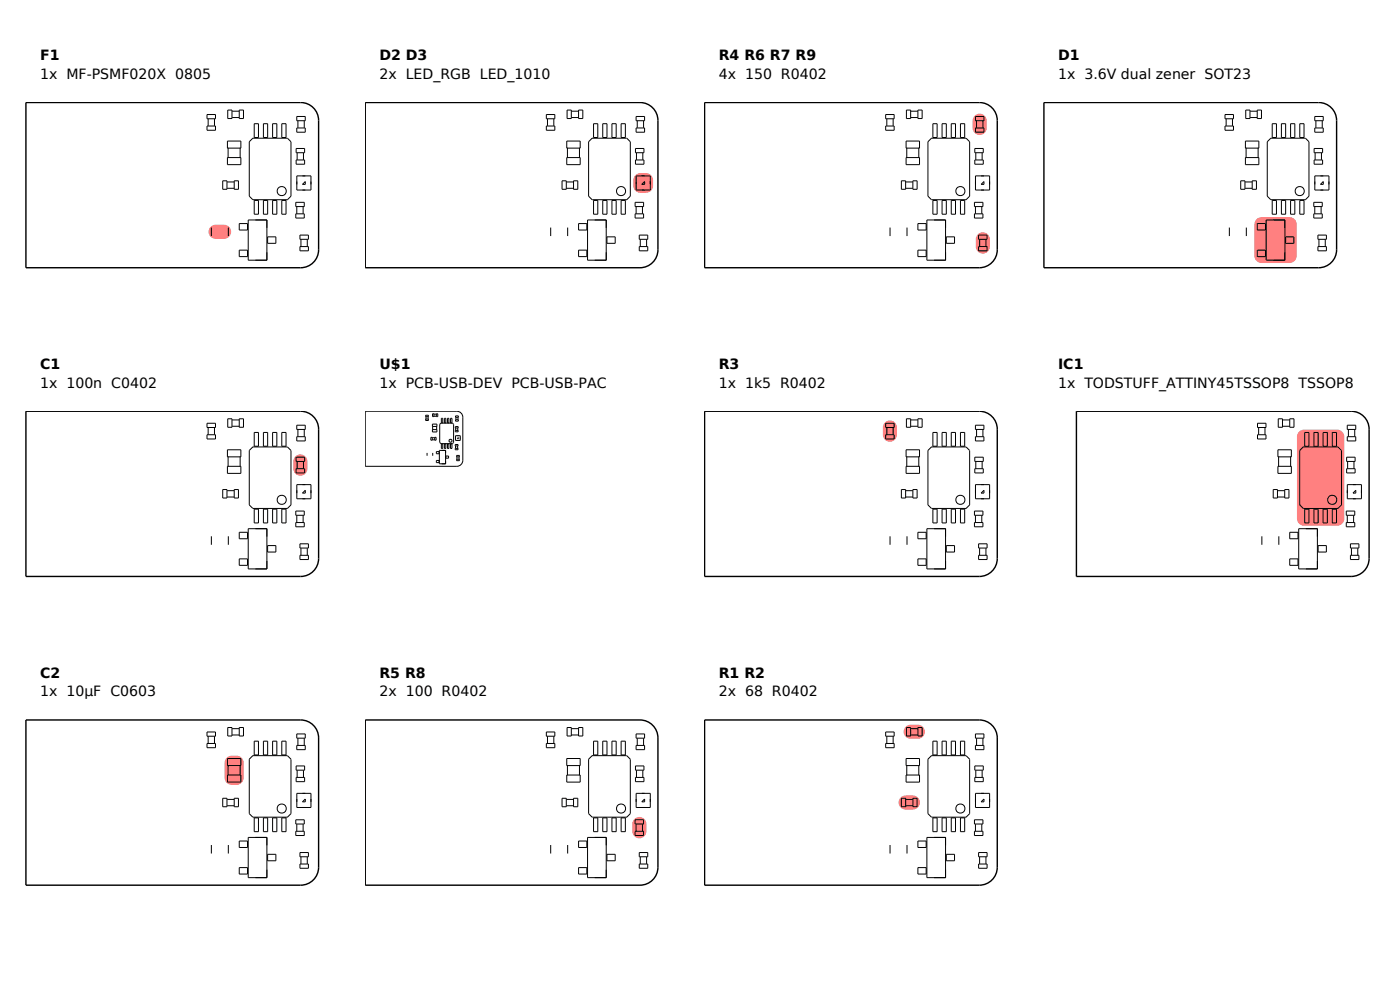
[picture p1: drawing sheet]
<svg xmlns="http://www.w3.org/2000/svg" width="297mm" height="210mm" viewBox="0 0 297 210" stroke-linecap="round" stroke-linejoin="round" font-family="sans-serif">
<path d="M44.5 48.3l.4-.3a4.3 4.3 0 0 1 3.5 0 1.5 1.5 0 0 1 .6 1.6 1.5 1.5 0 0 1-1.5 1.1h-1.8a1.5 1.5 0 0 1-1.3-.8 1.5 1.5 0 0 1 .1-1.6z" fill="#ff8080"/>
<g fill="none" stroke="#000" stroke-width=".21">
<path d="M43.9 24.3h1.8v.9h-1.8zM43.9 26.7h1.8v.9h-1.8zM44.2 25.2v1.5M45.5 25.2v1.5M47.3 38.4h.9v1.8h-.9zM48.2 39.9h1.5M48.2 38.6h1.5M48.3 29.9h2.8v1.5h-2.8zM48.3 33.4h2.8v1.5h-2.8zM48.3 23.3h.9v1.8h-.9zM48.4 31.3v2.2M49.3 24.9h1.4"/>
<path d="M49.3 23.6h1.4M49.7 38.4h.9v1.8h-.9zM50.8 23.3h.9v1.8h-.9zM51 31.3v2.2M53.9 26.2h.9v3h-.9zM55.9 26.2h.9v3h-.9zM57.8 26.2h.9v3h-.9zM59.8 26.2h.9v3h-.9zM61 29.3h-7.4l-.7 .8v11.5l.7 .8M61 29.3l.7 .8v11.5l-.7 .8h-7.3M62.8 31.5h1.8v.9h-1.8zM62.8 33.9h1.8v.9h-1.8z"/>
<path d="M63 24.7h1.8v.9h-1.8zM63 27.1h1.8v.9h-1.8zM63 37.3h3v3h-3zM63 32.4v1.5M63.2 25.6v1.5M64.4 32.4v1.5M64.6 25.6v1.5M64.8 38.5v.6h-.6zM44.8 48.3v1.8M48.4 48.3v1.8M50.8 47.4h1.7v1.4h-1.7zM50.8 53.1h1.7v1.3h-1.7z"/>
<path d="M52.7 46.7h3.9v8.5h-3.9zM53.9 42.5h.9v2.9h-.9zM55.9 42.5h.9v2.9h-.9zM56.8 50.2h1.7v1.4h-1.7zM57.8 42.5h.9v2.9h-.9zM59.8 42.5h.9v2.9h-.9zM62.8 42.9h1.8v.9h-1.8zM62.8 45.4h1.8v.9h-1.8zM63 43.9v1.4M63.6 49.9h1.8v.9h-1.8zM63.6 52.3h1.8v.9h-1.8zM63.8 50.8v1.5"/>
<path d="M64.3 43.9v1.4M65.2 50.8v1.5"/>
<circle cx="59.8" cy="40.5" r=".97"/>
</g>
<path d="M5.5 21.7h58.3a3.8 3.8 0 0 1 3.8 3.9v27.4a3.8 3.8 0 0 1-3.8 3.8h-58.3z" fill="none" stroke="#000" stroke-width=".3"/>
<path d="M62.5 97a1.5 1.5 0 0 1 1.7-.5 1.5 1.5 0 0 1 1 1.4v1.5a1.5 1.5 0 0 1-1.5 1.5 1.5 1.5 0 0 1-1.5-1.5v-1.5z" fill="#ff8080"/>
<g fill="none" stroke="#000" stroke-width=".21">
<path d="M43.9 89.8h1.8v.9h-1.8zM43.9 92.2h1.8v.9h-1.8zM44.2 90.7v1.5M45.5 90.7v1.5M48.3 95.4h2.8v1.5h-2.8zM48.3 98.9h2.8v1.5h-2.8zM48.3 88.8h.9v1.8h-.9zM48.4 96.8v2.2M49.3 90.4h1.4M49.3 89.1h1.4M50.8 88.8h.9v1.8h-.9zM51 96.8v2.2"/>
<path d="M53.9 91.7h.9v3h-.9zM55.9 91.7h.9v3h-.9zM57.8 91.7h.9v3h-.9zM59.8 91.7h.9v3h-.9zM61 94.8h-7.4l-.7 .8v11.5l.7 .8M61 94.8l.7 .8v11.5l-.7 .8h-7.3M62.8 97h1.8v.9h-1.8zM62.8 99.4h1.8v.9h-1.8zM63 90.2h1.8v.9h-1.8zM63 92.6h1.8v.9h-1.8zM63 97.9v1.5M63.2 91.1v1.5"/>
<path d="M64.4 97.9v1.5M64.6 91.1v1.5M44.8 113.8v1.8M47.3 103.9h.9v1.8h-.9zM48.2 105.4h1.5M48.2 104.1h1.5M48.4 113.8v1.8M49.7 103.9h.9v1.8h-.9zM50.8 112.9h1.7v1.4h-1.7zM50.8 118.6h1.7v1.3h-1.7zM52.7 112.2h3.9v8.5h-3.9zM53.9 108h.9v2.9h-.9z"/>
<path d="M55.9 108h.9v2.9h-.9zM56.8 115.7h1.7v1.4h-1.7zM57.8 108h.9v2.9h-.9zM59.8 108h.9v2.9h-.9zM62.8 108.4h1.8v.9h-1.8zM62.8 110.9h1.8v.9h-1.8zM63 109.4v1.4M63 102.8h3v3h-3zM63.6 115.4h1.8v.9h-1.8zM63.6 117.8h1.8v.9h-1.8zM63.8 116.3v1.5M64.3 109.4v1.4"/>
<path d="M64.8 104v.6h-.6zM65.2 116.3v1.5"/>
<circle cx="59.8" cy="106" r=".97"/>
</g>
<path d="M5.5 87.2h58.3a3.8 3.8 0 0 1 3.8 3.9v27.4a3.8 3.8 0 0 1-3.8 3.8h-58.3z" fill="none" stroke="#000" stroke-width=".3"/>
<path d="M48.3 160.6a2.73 2.73 0 0 1 3.1 .3l.3 .9v3.2a1.5 1.5 0 0 1-1.5 1.5 2 2 0 0 1-2.5-1v-3.7v-.5z" fill="#ff8080"/>
<g fill="none" stroke="#000" stroke-width=".21">
<path d="M43.9 155.3h1.8v.9h-1.8zM43.9 157.7h1.8v.9h-1.8zM44.2 156.2v1.5M45.5 156.2v1.5M48.3 154.3h.9v1.8h-.9zM49.3 155.9h1.4M49.3 154.6h1.4M50.8 154.3h.9v1.8h-.9zM53.9 157.2h.9v3h-.9zM55.9 157.2h.9v3h-.9zM57.8 157.2h.9v3h-.9zM59.8 157.2h.9v3h-.9z"/>
<path d="M63 155.7h1.8v.9h-1.8zM63 158.1h1.8v.9h-1.8zM63.2 156.6v1.5M64.6 156.6v1.5M44.8 179.3v1.8M47.3 169.4h.9v1.8h-.9zM48.2 170.9h1.5M48.2 169.6h1.5M48.3 160.9h2.8v1.5h-2.8zM48.3 164.4h2.8v1.5h-2.8zM48.4 162.3v2.2M48.4 179.3v1.8"/>
<path d="M49.7 169.4h.9v1.8h-.9zM50.8 178.4h1.7v1.4h-1.7zM51 162.3v2.2M52.7 177.7h3.9v8.5h-3.9zM53.9 173.5h.9v2.9h-.9zM55.9 173.5h.9v2.9h-.9zM57.8 173.5h.9v2.9h-.9zM59.8 173.5h.9v2.9h-.9zM61 160.3h-7.4l-.7 .8v11.5l.7 .8M61 160.3l.7 .8M61.7 161.1v11.5l-.7 .8h-7.3M62.8 176.4h1.8v.9h-1.8z"/>
<path d="M62.8 173.9h1.8v.9h-1.8zM62.8 162.5h1.8v.9h-1.8zM62.8 164.9h1.8v.9h-1.8zM63 174.9v1.4M63 168.3h3v3h-3zM63 163.4v1.5M64.3 174.9v1.4M64.4 163.4v1.5M64.8 169.5v.6h-.6zM50.8 184.1h1.7v1.3h-1.7zM56.8 181.2h1.7v1.4h-1.7zM63.6 180.9h1.8v.9h-1.8z"/>
<path d="M63.6 183.3h1.8v.9h-1.8zM63.8 181.8v1.5M65.2 181.8v1.5"/>
<circle cx="59.8" cy="171.5" r=".97"/>
</g>
<path d="M5.5 152.7h58.3a3.8 3.8 0 0 1 3.8 3.9v27.4a3.8 3.8 0 0 1-3.8 3.8h-58.3z" fill="none" stroke="#000" stroke-width=".3"/>
<path d="M134.7 37.3a2.75 2.75 0 0 1 3.6 0 2.9 2.9 0 0 1-.3 3.3 2.9 2.9 0 0 1-3.3-.3 3.4 3.4 0 0 1 0-3z" fill="#ff8080"/>
<g fill="none" stroke="#000" stroke-width=".21">
<path d="M115.9 24.3h1.8v.9h-1.8zM115.9 26.7h1.8v.9h-1.8zM116.2 25.2v1.5M117.5 25.2v1.5M119.2 38.4h.9v1.8h-.9zM120.2 39.9h1.5M120.2 38.6h1.5M120.2 29.9h2.9v1.5h-2.9zM120.2 33.4h2.9v1.5h-2.9zM120.3 23.3h.9v1.8h-.9zM120.4 31.3v2.2M121.3 24.9h1.4"/>
<path d="M121.3 23.6h1.4M121.7 38.4h.9v1.8h-.9zM122.8 23.3h.9v1.8h-.9zM122.9 31.3v2.2M125.6 29.3h7.4l.7 .8v11.5l-.7 .8M125.6 29.3l-.7 .8v11.5l.7 .8h7.4M125.9 26.2h.9v3h-.9zM127.9 26.2h.9v3h-.9zM129.8 26.2h.9v3h-.9zM131.8 26.2h.9v3h-.9zM134.8 31.5h1.8v.9h-1.8zM134.8 33.9h1.8v.9h-1.8z"/>
<path d="M135 24.7h1.8v.9h-1.8zM135 27.1h1.8v.9h-1.8zM135 37.3h3v3h-3zM135 32.4v1.5M135.2 25.6v1.5M136.4 32.4v1.5M136.5 25.6v1.5M136.8 38.5v.6h-.6zM116.8 48.3v1.8M120.4 48.3v1.8M122.8 47.4h1.7v1.4h-1.7zM122.8 53.1h1.7v1.3h-1.7z"/>
<path d="M124.7 46.7h3.9v8.5h-3.9zM125.9 42.5h.9v2.9h-.9zM127.9 42.5h.9v2.9h-.9zM128.8 50.2h1.7v1.4h-1.7zM129.8 42.5h.9v2.9h-.9zM131.8 42.5h.9v2.9h-.9zM134.8 42.9h1.8v.9h-1.8zM134.8 45.4h1.8v.9h-1.8zM135 43.9v1.4M135.6 49.9h1.8v.9h-1.8zM135.6 52.3h1.8v.9h-1.8zM135.8 50.8v1.5"/>
<path d="M136.3 43.9v1.4M137.2 50.8v1.5"/>
<circle cx="131.8" cy="40.5" r=".97"/>
</g>
<path d="M77.5 21.7h58.3a3.8 3.8 0 0 1 3.8 3.9v27.4a3.8 3.8 0 0 1-3.8 3.8h-58.3z" fill="none" stroke="#000" stroke-width=".3"/>
<path d="M77.4 87.2h.5l-.4 .1-.1 .2v-.3l.5 .2h-.5l.4-.2v.3v-.2z" fill="#ff8080"/>
<g fill="none" stroke="#000" stroke-width=".21">
<path d="M77.5 87.2h19.4a1.27 1.27 0 0 1 1.3 1.3v9.2a1.27 1.27 0 0 1-1.3 1.2h-19.4zM90.3 88.1h.6v.3h-.6zM90.3 88.9h.6v.3h-.6zM90.4 88.4v.5M90.6 96.1v.6M90.8 88.4v.5M91.4 92.8h.3v.6h-.3zM91.7 93.3h.5M91.7 92.9h.5M91.7 90h1v.5h-1zM91.7 91.1h1v.5h-1zM91.8 87.8h.3v.6h-.3z"/>
<path d="M91.8 90.4v.8M91.8 96.1v.6M92.1 88.3h.5M92.1 87.9h.5M92.2 92.8h.3v.6h-.3zM92.6 87.8h.3v.6h-.3zM92.6 95.8h.6v.5h-.6zM92.6 97.7h.6v.4h-.6zM92.6 90.4v.8M93.2 95.6h1.3v2.8h-1.3zM93.5 89.8h2.5l.2 .2v3.9l-.2 .2h-2.5l-.2-.2v-3.9l.2-.2M93.6 88.7h.3v1h-.3z"/>
<path d="M93.6 94.2h.3v.9h-.3zM94.3 88.7h.3v1h-.3zM94.3 94.2h.3v.9h-.3zM94.6 96.7h.6v.5h-.6zM94.9 88.7h.3v1h-.3zM94.9 94.2h.3v.9h-.3zM95.4 93.3h.4v.4h-.4zM95.6 88.7h.3v1h-.3zM95.6 94.2h.3v.9h-.3zM96.6 94.3h.6v.3h-.6zM96.6 95.1h.6v.3h-.6zM96.6 90.5h.6v.3h-.6z"/>
<path d="M96.6 91.3h.6v.3h-.6zM96.7 88.2h.5v.3h-.5zM96.7 89h.5v.3h-.5zM96.7 94.6v.5M96.7 92.4h1v1h-1zM96.7 90.8v.5M96.7 88.5v.5M96.9 96.6h.6v.3h-.6zM96.9 97.4h.6v.3h-.6zM96.9 96.9v.5M97.1 93l.2-.2v.2zM97.1 94.6v.5"/>
<path d="M97.1 90.8v.5M97.2 88.5v.5M97.4 96.9v.5"/>
</g>
<path d="M134.8 173.6a1.5 1.5 0 0 1 1.5-.1 1.5 1.5 0 0 1 .9 1.3v1.6a1.5 1.5 0 0 1-1.5 1.5 1.5 1.5 0 0 1-1.5-1.5v-2.1z" fill="#ff8080"/>
<g fill="none" stroke="#000" stroke-width=".21">
<path d="M115.9 155.3h1.8v.9h-1.8zM115.9 157.7h1.8v.9h-1.8zM116.2 156.2v1.5M117.5 156.2v1.5M120.3 154.3h.9v1.8h-.9zM121.3 155.9h1.4M121.3 154.6h1.4M122.8 154.3h.9v1.8h-.9zM125.9 157.2h.9v3h-.9zM127.9 157.2h.9v3h-.9zM129.8 157.2h.9v3h-.9zM131.8 157.2h.9v3h-.9z"/>
<path d="M135 155.7h1.8v.9h-1.8zM135 158.1h1.8v.9h-1.8zM135.2 156.6v1.5M136.5 156.6v1.5M116.8 179.3v1.8M119.2 169.4h.9v1.8h-.9zM120.2 170.9h1.5M120.2 169.6h1.5M120.2 160.9h2.9v1.5h-2.9zM120.2 164.4h2.9v1.5h-2.9zM120.4 162.3v2.2M120.4 179.3v1.8"/>
<path d="M121.7 169.4h.9v1.8h-.9zM122.8 178.4h1.7v1.4h-1.7zM122.9 162.3v2.2M124.7 177.7h3.9v8.5h-3.9zM125.6 160.3h7.4l.7 .8M125.6 160.3l-.7 .8v11.5l.7 .8h7.4M125.9 173.5h.9v2.9h-.9zM127.9 173.5h.9v2.9h-.9zM129.8 173.5h.9v2.9h-.9zM131.8 173.5h.9v2.9h-.9zM133.7 161.1v11.5l-.7 .8M134.8 173.9h1.8v.9h-1.8z"/>
<path d="M134.8 176.4h1.8v.9h-1.8zM134.8 162.5h1.8v.9h-1.8zM134.8 164.9h1.8v.9h-1.8zM135 174.9v1.4M135 168.3h3v3h-3zM135 163.4v1.5M136.2 170.1l.6-.6v.6zM136.3 174.9v1.4M136.4 163.4v1.5M122.8 184.1h1.7v1.3h-1.7zM128.8 181.2h1.7v1.4h-1.7zM135.6 180.9h1.8v.9h-1.8z"/>
<path d="M135.6 183.3h1.8v.9h-1.8zM135.8 181.8v1.5M137.2 181.8v1.5"/>
<circle cx="131.8" cy="171.5" r=".97"/>
</g>
<path d="M77.5 152.7h58.3a3.8 3.8 0 0 1 3.8 3.9v27.4a3.8 3.8 0 0 1-3.8 3.8h-58.3z" fill="none" stroke="#000" stroke-width=".3"/>
<g fill="#ff8080">
<path d="M207.3 49.9a1.5 1.5 0 0 1 1.7-.6 1.5 1.5 0 0 1 1 1.5v1.5a1.5 1.5 0 0 1-1.5 1.5 1.5 1.5 0 0 1-1.5-1.5v-1.5z"/>
<path d="M206.6 24.7l.8-.5 .5-.1a1.5 1.5 0 0 1 1.5 1.5v1.5a1.5 1.5 0 0 1-1.5 1.5 1.5 1.5 0 0 1-1.5-1.5v-1.5z"/>
</g>
<g fill="none" stroke="#000" stroke-width=".21">
<path d="M187.9 24.3h1.8v.9h-1.8zM187.9 26.7h1.8v.9h-1.8zM188.2 25.2v1.5M189.5 25.2v1.5M191.2 38.4h.9v1.8h-.9zM192.2 39.9h1.5M192.2 38.6h1.5M192.2 29.9h2.9v1.5h-2.9zM192.2 33.4h2.9v1.5h-2.9zM192.3 23.3h.9v1.8h-.9zM192.4 31.3v2.2M193.3 24.9h1.4"/>
<path d="M193.3 23.6h1.4M193.7 38.4h.9v1.8h-.9zM194.7 23.3h1v1.8h-1zM194.9 31.3v2.2M197.6 29.3h7.4l.7 .8v11.5l-.7 .8M197.6 29.3l-.7 .8v11.5l.7 .8h7.4M197.9 26.2h.9v3h-.9zM199.9 26.2h.9v3h-.9zM201.8 26.2h.9v3h-.9zM203.8 26.2h.9v3h-.9zM206.8 31.5h1.8v.9h-1.8zM206.8 33.9h1.8v.9h-1.8z"/>
<path d="M207 24.7h1.8v.9h-1.8zM207 27.1h1.8v.9h-1.8zM207 37.3h3v3h-3zM207 32.4v1.5M207.2 25.6v1.5M208.4 32.4v1.5M208.5 25.6v1.5M208.8 38.5v.6h-.6zM188.8 48.3v1.8M192.4 48.3v1.8M194.7 47.4h1.8v1.4h-1.8zM194.7 53.1h1.8v1.3h-1.8z"/>
<path d="M196.7 46.7h3.9v8.5h-3.9zM197.9 42.5h.9v2.9h-.9zM199.9 42.5h.9v2.9h-.9zM200.8 50.2h1.7v1.4h-1.7zM201.8 42.5h.9v2.9h-.9zM203.8 42.5h.9v2.9h-.9zM206.7 42.9h1.8v.9h-1.8zM206.7 45.4h1.8v.9h-1.8zM207 43.9v1.4M207.6 49.9h1.8v.9h-1.8zM207.6 52.3h1.8v.9h-1.8zM207.8 50.8v1.5"/>
<path d="M208.3 43.9v1.4M209.2 50.8v1.5"/>
<circle cx="203.8" cy="40.5" r=".97"/>
</g>
<path d="M149.5 21.7h58.3a3.8 3.8 0 0 1 3.8 3.9v27.4a3.8 3.8 0 0 1-3.8 3.8h-58.3z" fill="none" stroke="#000" stroke-width=".3"/>
<path d="M187.6 89.8a1.5 1.5 0 0 1 1.7-.5 1.5 1.5 0 0 1 1 1.4v1.5a1.5 1.5 0 0 1-1.5 1.5 1.5 1.5 0 0 1-1.5-1.5v-1.5z" fill="#ff8080"/>
<g fill="none" stroke="#000" stroke-width=".21">
<path d="M187.9 89.8h1.8v.9h-1.8zM187.9 92.2h1.8v.9h-1.8zM188.2 90.7v1.5M189.5 90.7v1.5M192.2 95.4h2.9v1.5h-2.9zM192.2 98.9h2.9v1.5h-2.9zM192.3 88.8h.9v1.8h-.9zM192.4 96.8v2.2M193.3 90.4h1.4M193.3 89.1h1.4M194.7 88.8h1v1.8h-1zM194.9 96.8v2.2"/>
<path d="M197.6 94.8h7.4l.7 .8v11.5l-.7 .8M197.6 94.8l-.7 .8v11.5l.7 .8h7.4M197.9 91.7h.9v3h-.9zM199.9 91.7h.9v3h-.9zM201.8 91.7h.9v3h-.9zM203.8 91.7h.9v3h-.9zM206.8 97h1.8v.9h-1.8zM206.8 99.4h1.8v.9h-1.8zM207 90.2h1.8v.9h-1.8zM207 92.6h1.8v.9h-1.8zM207 97.9v1.5M207.2 91.1v1.5"/>
<path d="M208.4 97.9v1.5M208.5 91.1v1.5M188.8 113.8v1.8M191.2 103.9h.9v1.8h-.9zM192.2 105.4h1.5M192.2 104.1h1.5M192.4 113.8v1.8M193.7 103.9h.9v1.8h-.9zM194.7 112.9h1.8v1.4h-1.8zM194.7 118.6h1.8v1.3h-1.8zM196.7 112.2h3.9v8.5h-3.9zM197.9 108h.9v2.9h-.9z"/>
<path d="M199.9 108h.9v2.9h-.9zM200.8 115.7h1.7v1.4h-1.7zM201.8 108h.9v2.9h-.9zM203.8 108h.9v2.9h-.9zM206.7 108.4h1.8v.9h-1.8zM206.7 110.9h1.8v.9h-1.8zM207 109.4v1.4M207 102.8h3v3h-3zM207.6 115.4h1.8v.9h-1.8zM207.6 117.8h1.8v.9h-1.8zM207.8 116.3v1.5M208.3 109.4v1.4"/>
<path d="M208.8 104v.6h-.6zM209.2 116.3v1.5"/>
<circle cx="203.8" cy="106" r=".97"/>
</g>
<path d="M149.5 87.2h58.3a3.8 3.8 0 0 1 3.8 3.9v27.4a3.8 3.8 0 0 1-3.8 3.8h-58.3z" fill="none" stroke="#000" stroke-width=".3"/>
<g fill="#ff8080">
<path d="M191.3 169a3.3 3.3 0 0 1 3.6 .4 1.5 1.5 0 0 1 .1 1.5 1.5 1.5 0 0 1-1.3 .9h-1.6a1.5 1.5 0 0 1-1.4-1.1 1.5 1.5 0 0 1 .6-1.7z"/>
<path d="M192 154.4l.3-.4a3.3 3.3 0 0 1 3.7 .4 1.5 1.5 0 0 1 .1 1.5 1.5 1.5 0 0 1-1.4 .8h-1.5a1.5 1.5 0 0 1-1.3-.8 1.5 1.5 0 0 1 .1-1.5z"/>
</g>
<g fill="none" stroke="#000" stroke-width=".21">
<path d="M187.9 155.3h1.8v.9h-1.8zM187.9 157.7h1.8v.9h-1.8zM188.2 156.2v1.5M189.5 156.2v1.5M192.3 154.3h.9v1.8h-.9zM193.3 155.9h1.4M193.3 154.6h1.4M194.7 154.3h1v1.8h-1zM197.9 157.2h.9v3h-.9zM199.9 157.2h.9v3h-.9zM201.8 157.2h.9v3h-.9zM203.8 157.2h.9v3h-.9z"/>
<path d="M207 155.7h1.8v.9h-1.8zM207 158.1h1.8v.9h-1.8zM207.2 156.6v1.5M208.5 156.6v1.5M188.8 179.3v1.8M191.2 169.4h.9v1.8h-.9zM192.2 170.9h1.5M192.2 169.6h1.5M192.2 160.9h2.9v1.5h-2.9zM192.2 164.4h2.9v1.5h-2.9zM192.4 162.3v2.2M192.4 179.3v1.8"/>
<path d="M193.7 169.4h.9v1.8h-.9zM194.7 178.4h1.8v1.4h-1.8zM194.9 162.3v2.2M196.7 177.7h3.9v8.5h-3.9zM197.6 160.3h7.4l.7 .8M197.6 160.3l-.7 .8v11.5l.7 .8h7.4M197.9 173.5h.9v2.9h-.9zM199.9 173.5h.9v2.9h-.9zM201.8 173.5h.9v2.9h-.9zM203.8 173.5h.9v2.9h-.9zM205.7 161.1v11.5l-.7 .8M206.7 173.9h1.8v.9h-1.8z"/>
<path d="M206.7 176.4h1.8v.9h-1.8zM206.8 162.5h1.8v.9h-1.8zM206.8 164.9h1.8v.9h-1.8zM207 174.9v1.4M207 168.3h3v3h-3zM207 163.4v1.5M208.2 170.1l.6-.6v.6zM208.3 174.9v1.4M208.4 163.4v1.5M194.7 184.1h1.8v1.3h-1.8zM200.8 181.2h1.7v1.4h-1.7zM207.6 180.9h1.8v.9h-1.8z"/>
<path d="M207.6 183.3h1.8v.9h-1.8zM207.8 181.8v1.5M209.2 181.8v1.5"/>
<circle cx="203.8" cy="171.5" r=".97"/>
</g>
<path d="M149.5 152.7h58.3a3.8 3.8 0 0 1 3.8 3.9v27.4a3.8 3.8 0 0 1-3.8 3.8h-58.3z" fill="none" stroke="#000" stroke-width=".3"/>
<path d="M266.8 46.4l.8-.3h6a1.5 1.5 0 0 1 1.5 1.5v6.7a1.5 1.5 0 0 1-1.5 1.5h-6a1.5 1.5 0 0 1-1.5-1.5v-6.7l.1-.5z" fill="#ff8080"/>
<g fill="none" stroke="#000" stroke-width=".21">
<path d="M259.9 24.3h1.8v.9h-1.8zM259.9 26.7h1.8v.9h-1.8zM260.2 25.2v1.5M261.5 25.2v1.5M263.2 38.4h.9v1.8h-.9zM264.2 39.9h1.5M264.2 38.6h1.5M264.2 29.9h2.9v1.5h-2.9zM264.2 33.4h2.9v1.5h-2.9zM264.3 23.3h.9v1.8h-.9zM264.4 31.3v2.2M265.2 24.9h1.5"/>
<path d="M265.2 23.6h1.5M265.7 38.4h.9v1.8h-.9zM266.7 23.3h.9v1.8h-.9zM266.9 31.3v2.2M269.9 26.2h.9v3h-.9zM271.9 26.2h.9v3h-.9zM273.8 26.2h.9v3h-.9zM275.8 26.2h.9v3h-.9zM276.9 29.3h-7.3l-.7 .8v11.5l.7 .8M277 29.3l.7 .8v11.5l-.7 .8h-7.3M278.8 31.5h1.8v.9h-1.8zM278.8 33.9h1.8v.9h-1.8z"/>
<path d="M279 24.7h1.8v.9h-1.8zM279 27.1h1.8v.9h-1.8zM279 37.3h3v3h-3zM279 32.4v1.5M279.2 25.6v1.5M280.4 32.4v1.5M280.5 25.6v1.5M280.8 38.5v.6h-.6zM260.8 48.3v1.8M264.4 48.3v1.8M266.7 47.4h1.8v1.4h-1.8zM266.7 53.1h1.8v1.3h-1.8z"/>
<path d="M268.7 46.7h3.9v8.5h-3.9zM269.9 42.5h.9v2.9h-.9zM271.9 42.5h.9v2.9h-.9zM272.8 50.2h1.7v1.4h-1.7zM273.8 42.5h.9v2.9h-.9zM275.8 42.5h.9v2.9h-.9zM278.7 42.9h1.8v.9h-1.8zM278.7 45.4h1.8v.9h-1.8zM279 43.9v1.4M279.6 49.9h1.8v.9h-1.8zM279.6 52.3h1.8v.9h-1.8zM279.8 50.8v1.5"/>
<path d="M280.3 43.9v1.4M281.2 50.8v1.5"/>
<circle cx="275.8" cy="40.5" r=".97"/>
</g>
<path d="M221.5 21.7h58.3a3.8 3.8 0 0 1 3.8 3.9v27.4a3.8 3.8 0 0 1-3.8 3.8h-58.3z" fill="none" stroke="#000" stroke-width=".3"/>
<path d="M275.8 91.4l.9-.3h7a1.5 1.5 0 0 1 1.5 1.5v17.4a1.5 1.5 0 0 1-1.5 1.5h-7a1.5 1.5 0 0 1-1.5-1.5v-17.4v-.4z" fill="#ff8080"/>
<g fill="none" stroke="#000" stroke-width=".21">
<path d="M266.8 89.8h1.8v.9h-1.8zM266.8 92.2h1.8v.9h-1.8zM267 90.7v1.5M268.4 90.7v1.5M271.1 95.4h2.9v1.5h-2.9zM271.1 98.9h2.9v1.5h-2.9zM271.2 88.8h.9v1.8h-.9zM271.3 96.8v2.2M272.1 90.4h1.5M272.1 89.1h1.5M273.6 88.8h.9v1.8h-.9zM273.8 96.8v2.2"/>
<path d="M276.8 91.7h.9v3h-.9zM278.8 91.7h.9v3h-.9zM280.7 91.7h.9v3h-.9zM282.7 91.7h.9v3h-.9zM283.8 94.8h-7.3l-.7 .8v11.5l.7 .8M283.9 94.8l.7 .8v11.5l-.7 .8h-7.3M285.7 97h1.8v.9h-1.8zM285.7 99.4h1.8v.9h-1.8zM285.8 90.2h1.8v.9h-1.8zM285.8 92.6h1.8v.9h-1.8zM285.9 97.9v1.5M286.1 91.1v1.5"/>
<path d="M287.3 97.9v1.5M287.4 91.1v1.5M267.7 113.8v1.8M270.1 103.9h.9v1.8h-.9zM271.1 105.4h1.4M271.1 104.1h1.4M271.3 113.8v1.8M272.6 103.9h.9v1.8h-.9zM273.6 112.9h1.8v1.4h-1.8zM273.6 118.6h1.8v1.3h-1.8zM275.5 112.2h4v8.5h-4zM276.8 108h.9v2.9h-.9z"/>
<path d="M278.8 108h.9v2.9h-.9zM279.7 115.7h1.7v1.4h-1.7zM280.7 108h.9v2.9h-.9zM282.7 108h.9v2.9h-.9zM285.6 108.4h1.8v.9h-1.8zM285.6 110.9h1.8v.9h-1.8zM285.9 109.4v1.4M285.9 102.8h3v3h-3zM286.5 115.4h1.8v.9h-1.8zM286.5 117.8h1.8v.9h-1.8zM286.7 116.3v1.5M287.2 109.4v1.4"/>
<path d="M287.7 104v.6h-.6zM288.1 116.3v1.5"/>
<circle cx="282.7" cy="106" r=".97"/>
</g>
<path d="M228.4 87.2h58.3a3.8 3.8 0 0 1 3.8 3.9v27.4a3.8 3.8 0 0 1-3.8 3.8h-58.3z" fill="none" stroke="#000" stroke-width=".3"/>
<g font-size="3">
<text x="8.5" y="12.7">F1</text>
<text x="8.5" y="16.7">1x MF-PSMF020X 0805</text>
<text x="80.5" y="12.7">D2 D3</text>
<text x="80.5" y="16.7">2x LED_RGB LED_1010</text>
<text x="152.5" y="12.7">R4 R6 R7 R9</text>
<text x="152.5" y="16.7">4x 150 R0402</text>
<text x="224.5" y="12.7">D1</text>
<text x="224.5" y="16.7">1x 3.6V dual zener SOT23</text>
<text x="8.5" y="78.2">C1</text>
<text x="8.5" y="82.2">1x 100n C0402</text>
<text x="80.5" y="78.2">U$1</text>
<text x="80.5" y="82.2">1x PCB-USB-DEV PCB-USB-PAC</text>
<text x="152.5" y="78.2">R3</text>
<text x="152.5" y="82.2">1x 1k5 R0402</text>
<text x="224.5" y="78.2">IC1</text>
<text x="224.5" y="82.2">1x TODSTUFF_ATTINY45TSSOP8 TSSOP8</text>
<text x="8.5" y="143.7">C2</text>
<text x="80.5" y="143.7">R5 R8</text>
<text x="152.5" y="143.7">R1 R2</text>
<text x="8.5" y="147.7">1x 10µF C0603</text>
<text x="80.5" y="147.7">2x 100 R0402</text>
<text x="152.5" y="147.7">2x 68 R0402</text>
</g>
</svg>
